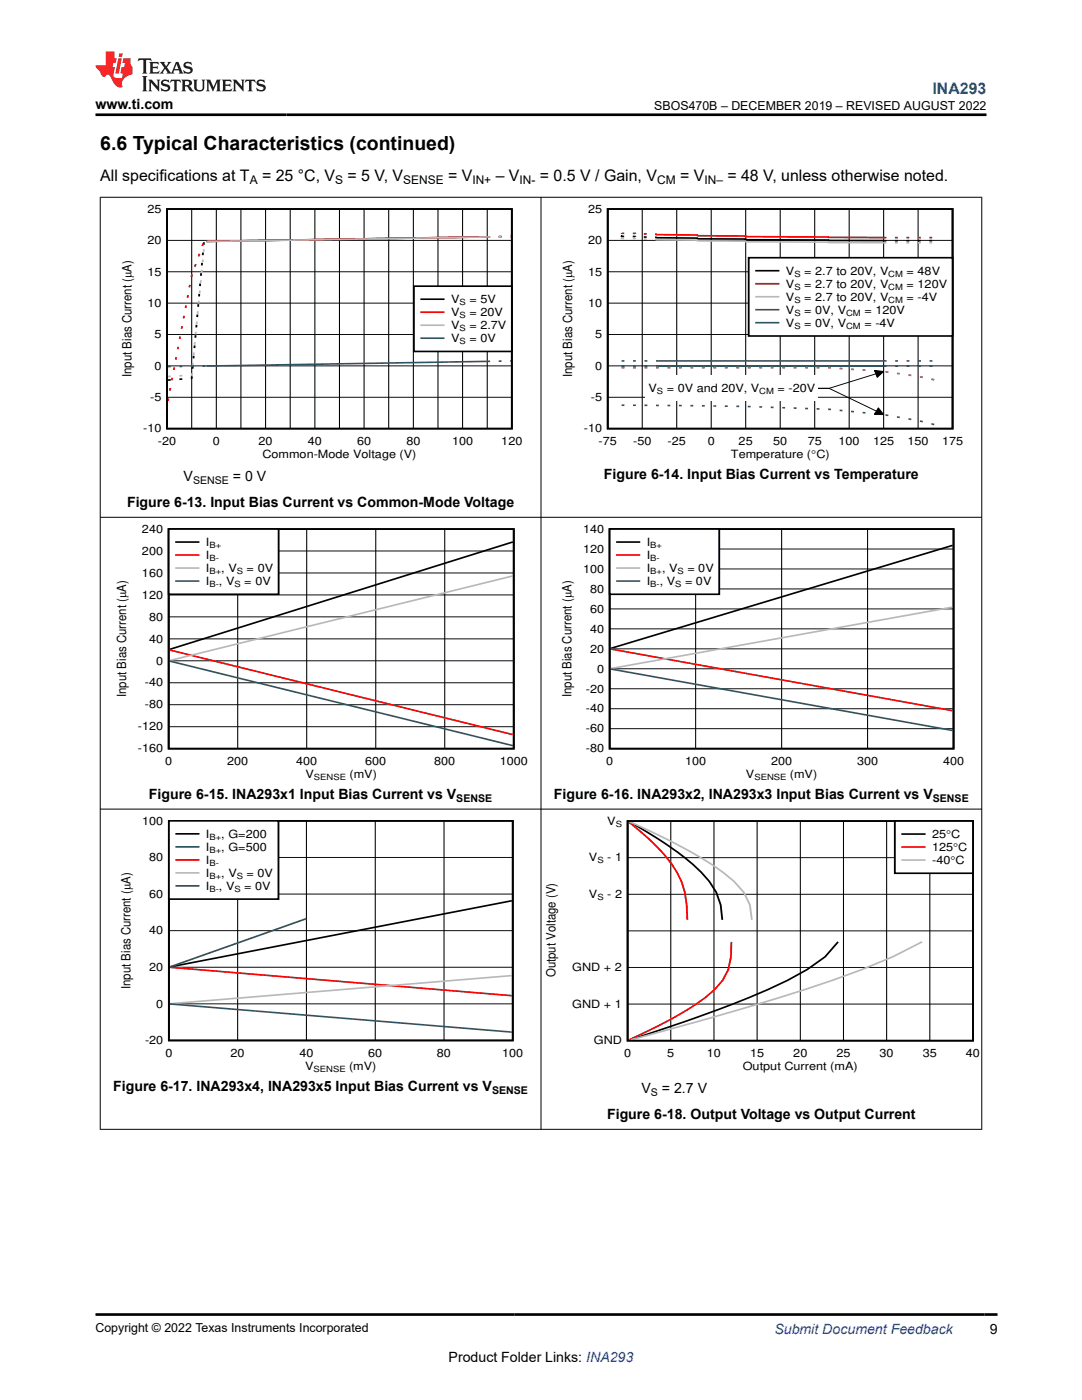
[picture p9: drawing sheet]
<svg xmlns="http://www.w3.org/2000/svg" width="216mm" height="279mm" viewBox="0 0 216 279" stroke-linecap="round" stroke-linejoin="round" font-family="sans-serif">
<g fill="none" stroke="#000" stroke-width=".35">
<path d="M33.3 41.7h68.8v43.8h-68.8zM39.8 58.6l-.1 .6M39.9 56.6v.5M40.1 54.5v.5M40.3 52.5v.5M40.5 50.4v.5M40.7 48.3l-.1 .6M97.8 47.3l-56.6 .9M100.1 47.2h-.6M101.8 47.2h.2M34.1 75.8l-.6 .1M36.4 75.6l-.6 .1"/>
<path d="M38.3 75.1v.4h-.2M38.5 73.1l-.1 .5M38.6 71v.5M38.8 69v.5M39 66.9v.5M39.2 64.8v.5M39.4 62.8l-.1 .5M39.6 60.7l-.1 .5"/>
</g>
<g fill="none" stroke="#000" stroke-width=".2">
<path d="M33.3 54.2h68.8M33.3 48h68.8M38.3 41.7v43.8M43.2 41.7v43.8M48.1 41.7v43.8M53 41.7v43.8M57.9 41.7v43.8M62.8 41.7v43.8M67.7 41.7v43.8M72.6 41.7v43.8M77.6 41.7v43.8M82.5 41.7v43.8"/>
<path d="M87.4 41.7v43.8M92.3 41.7v43.8M97.2 41.7v43.8M33.3 79.3h68.8M33.3 73h68.8M33.3 66.8h68.8M33.3 60.5h68.8"/>
</g>
<g fill="none" stroke="#f00" stroke-width=".35">
<path d="M37.5 58.9l-.1 .5M37.9 56.8l-.1 .5M38.3 54.8l-.1 .5M39.1 52.7l-.2 .5M39.8 50.6l-.2 .6M40.6 48.6l-.2 .5M97.8 47.3l-56.6 .9M100.1 47.2h-.6M101.8 47.2h.2M33.6 79.5l-.1 .5M34 77.4l-.1 .6M34.4 75.4l-.1 .5"/>
<path d="M34.8 73.3l-.1 .5M35.2 71.3l-.1 .5M35.5 69.2v.5M36 67.1l-.2 .6M36.3 65.1l-.1 .5M36.7 63l-.1 .5M37.1 61l-.1 .5"/>
</g>
<g fill="none" stroke="#b8b8b8" stroke-width=".35">
<path d="M39.9 58l-.1 .5M40.1 55.9l-.1 .5M40.3 53.9l-.1 .5M40.5 51.8l-.1 .5M40.7 49.7l-.1 .5M97.8 47.3l-56.6 .9M100.1 47.3h-.6M101.8 47.2h.2M34.1 75.1h-.6M36.4 75h-.6M38.3 74.5v.3l-.2 .1M38.5 72.4l-.1 .5"/>
<path d="M38.7 70.3l-.1 .6M38.9 68.3l-.1 .5M39.1 66.2l-.1 .5M39.3 64.2l-.1 .5M39.5 62.1l-.1 .5M39.7 60l-.1 .6"/>
</g>
<path d="M34.1 73.2h-.6M35.8 73.1h.6M38.7 73.1h-.6M40.9 73.1h-.5M97.8 72.1l-56.6 1M100.1 72.1h-.6M101.8 72h.2" fill="none" stroke="#295c75" stroke-width=".35"/>
<path d="M82.6 57.1h19.5v13h-19.5z" fill-rule="evenodd" fill="#fff"/>
<path d="M82.6 57.1h19.5v13h-19.5zM84.1 59.7h4.4M121.3 41.7h68.8v43.8h-68.8zM124 47.2h.5M126.3 47.2l.5 .1M128.5 47.3h.5M130.8 47.3l.1 .1M130.9 47.3v.1l8.3 .1v.2h9.6v.1l28.1 .2M178.6 48h.6M180.9 48h.5M183.7 48h-.5M185.4 48h.6" fill="none" stroke="#000" stroke-width=".35"/>
<path d="M124 46.5l.6 .1M126.3 46.6h.5M128.5 46.7h.5M130.8 46.7l.1 .1M130.9 46.7v.1l8.3 .1v.1l9.6 .1v.1l27.5 .2M176.3 47.4h.6M178.6 47.4h.6M180.9 47.4h.5M183.2 47.4h.5M185.4 47.4h.6M84.1 62.3h4.4" fill="none" stroke="#f00" stroke-width=".35"/>
<path d="M124 47.6h.5M126.3 47.6l.5 .1M128.5 47.7h.5M130.8 47.7l.1 .2M130.9 47.7v.2h8.3v.2h9.6v.2l28.1 .2M178.6 48.5h.6M180.9 48.5h.5M183.2 48.5h.5M185.4 48.5h.6M84.1 64.9h4.4" fill="none" stroke="#b8b8b8" stroke-width=".35"/>
<g fill="none" stroke="#295c75" stroke-width=".35">
<path d="M84.1 67.5h4.4M124 72h.6M126.3 72h.6M128.6 72h.6M130.9 72h.1M130.9 72h46M178.6 72h.6M180.9 72h.6M183.2 72h.6M185.5 72h.6M124 80.9h.6M126.3 80.9h.6"/>
<path d="M128.6 80.9h.6M130.9 80.9h.6M133.2 80.9h.6M135.5 80.9l.5 .1M137.8 81h.5M140.1 81h.5M142.3 81h.6M144.6 81.1h.6M146.9 81.1h.6M149.2 81.1l.6 .1M151.5 81.2h.6M153.8 81.3h.6"/>
<path d="M156.1 81.4h.6M158.4 81.4l.5 .1M160.7 81.5h.5M163 81.6h.5M165.2 81.7h.6M167.5 81.9h.6M169.8 82.1l.6 .1M172.1 82.3l.6 .1M174.4 82.6h.6M176.7 82.8l.6 .1M179 83.2l.5 .1M181.3 83.6l.5 .1"/>
<path d="M183.6 84l.5 .2M185.8 84.6l.6 .1"/>
</g>
<g fill="none" stroke="#000" stroke-width=".2">
<path d="M121.3 54.2h68.8M121.3 48h68.8M128.2 41.7v43.8M135 41.7v43.8M141.9 41.7v43.8M148.8 41.7v43.8M155.7 41.7v43.8M162.6 41.7v43.8M169.4 41.7v43.8M176.3 41.7v43.8M183.2 41.7v43.8M121.3 79.3h68.8"/>
<path d="M121.3 73h68.8M121.3 66.8h68.8M121.3 60.5h68.8M174.5 73.9l1.8 .2-1.3 1.2zM174.8 74.6l-9.4 2.9h-2.2h2.2l9.5 4.5M175.3 81.4l1 1.4-1.8-.1z"/>
</g>
<path d="M124 73.1h.6M126.3 73.1h.6M128.6 73.1h.6M130.9 73.1h.1M130.9 73.1h46M178.6 73.1h.6M180.9 73.1h.6M183.2 73.1h.6M185.5 73.1h.6" fill="none" stroke="#286b48" stroke-width=".35"/>
<g fill="none" stroke="#9d3939" stroke-width=".35">
<path d="M124 73.4h.6M126.3 73.4h.6M128.6 73.4h.6M130.9 73.4h.6M133.2 73.4h.6M135.5 73.4h.5M137.8 73.4h.5M140.1 73.4h.5M142.3 73.4h.6M144.6 73.4h.6M146.9 73.4h.6M149.2 73.4h.6"/>
<path d="M151.5 73.4h.6M153.8 73.4h.6M156.1 73.4h.6M158.4 73.4h.5M160.7 73.4h.5M163 73.4h.5M165.2 73.4h.6M167.5 73.5l.6 .1M169.8 73.7h.6M172.1 73.8l.6 .1M174.4 74h.6M176.7 74.2l.6 .1"/>
<path d="M179 74.5l.5 .1M181.3 74.8l.5 .1M183.6 75.2l.5 .1M185.8 75.7l.6 .1"/>
</g>
<path d="M174.5 73.9l1.8 .2-1.3 1.2zM175.3 81.4l1 1.4-1.8-.1z" fill="#000"/>
<g fill="#fff">
<path d="M128.8 74.9h34.4v5.2h-34.4z" fill-rule="evenodd"/>
<path d="M149.4 51.4h40.7v15.7h-40.7z" fill-rule="evenodd"/>
</g>
<path d="M149.4 51.4h40.7v15.7h-40.7zM150.9 54h4.4M33.7 105.6h68.8v43.8h-68.8zM102.3 108.2l-68.5 21.4" fill="none" stroke="#000" stroke-width=".35"/>
<path d="M150.9 56.6h4.4M33.8 129.7l68.5 16.9" fill="none" stroke="#f00" stroke-width=".35"/>
<path d="M150.9 59.2h4.4M102.3 114.9l-68.5 16.9" fill="none" stroke="#b8b8b8" stroke-width=".35"/>
<path d="M150.9 61.8h4.4M33.8 131.9l68.5 16.9" fill="none" stroke="#295c75" stroke-width=".35"/>
<path d="M150.9 64.4h4.4" fill="none" stroke="#286b48" stroke-width=".35"/>
<g fill="none" stroke="#000" stroke-width=".2">
<path d="M33.7 118.7h68.8M33.7 114.4h68.8M33.7 110h68.8M47.4 105.6v43.8M61.2 105.6v43.8M75 105.6v43.8M88.7 105.6v43.8M33.7 136.3h68.8M33.7 131.9h68.8M33.7 127.5h68.8M33.7 123.1h68.8M33.7 145h68.8"/>
<path d="M33.7 140.6h68.8"/>
</g>
<path d="M33.7 105.6h21.9v13h-21.9z" fill-rule="evenodd" fill="#fff"/>
<path d="M33.7 105.6h21.9v13h-21.9zM35.1 108.2h4.5M121.7 105.6h68.6v43.8h-68.6zM190.1 108.8l-68.3 20.6" fill="none" stroke="#000" stroke-width=".35"/>
<path d="M35.1 110.8h4.5M121.8 129.5l68.3 12.3" fill="none" stroke="#f00" stroke-width=".35"/>
<path d="M35.1 113.4h4.5M190.1 121.2l-68.3 12.2" fill="none" stroke="#b8b8b8" stroke-width=".35"/>
<path d="M35.1 116h4.5M121.8 133.5l68.3 12.3" fill="none" stroke="#295c75" stroke-width=".35"/>
<g fill="none" stroke="#000" stroke-width=".2">
<path d="M121.7 117.5h68.6M121.7 113.5h68.6M121.7 109.6h68.6M138.8 105.6v43.8M156 105.6v43.8M173.1 105.6v43.8M121.7 137.5h68.6M121.7 133.5h68.6M121.7 129.5h68.6M121.7 125.5h68.6M121.7 121.5h68.6M121.7 145.4h68.6"/>
<path d="M121.7 141.4h68.6"/>
</g>
<path d="M121.7 105.6h21.8v13h-21.8z" fill-rule="evenodd" fill="#fff"/>
<path d="M121.7 105.6h21.8v13h-21.8zM123.1 108.2h4.5M33.7 163.8h68.6v43.8h-68.6zM102.1 179.8l-68.2 13.2" fill="none" stroke="#000" stroke-width=".35"/>
<path d="M123.1 110.8h4.5M33.9 193l68.2 5.7" fill="none" stroke="#f00" stroke-width=".35"/>
<path d="M123.1 113.4h4.5M102.1 194.7l-68.2 5.6" fill="none" stroke="#b8b8b8" stroke-width=".35"/>
<path d="M123.1 116h4.5M33.9 200.4l68.2 5.6" fill="none" stroke="#295c75" stroke-width=".35"/>
<path d="M33.7 178.4h68.6M33.7 171.1h68.6M47.4 163.8v43.9M61.1 163.8v43.9M74.9 163.8v43.9M88.6 163.8v43.9M33.7 193h68.6M33.7 185.7h68.6M33.7 200.3h68.6" fill="none" stroke="#000" stroke-width=".2"/>
<path d="M61.1 183.3l-27.2 9.7" fill="none" stroke="#286b48" stroke-width=".35"/>
<path d="M33.7 163.8h21.9v15.6h-21.9z" fill-rule="evenodd" fill="#fff"/>
<path d="M33.7 163.8h21.9v15.6h-21.9zM35.2 166.4h4.4M125.2 163.9h68.9v43.8h-68.9zM125.5 164a80.2 80.2 0 0 1 12.8 8.5 15.8 15.8 0 0 1 5.5 8.1l.3 3M167.2 188l-2.6 3a62 62 0 0 1-15 8 415.2 415.2 0 0 1-23.9 8.5" fill="none" stroke="#000" stroke-width=".35"/>
<path d="M35.2 169h4.4" fill="none" stroke="#286b48" stroke-width=".35"/>
<path d="M35.2 171.6h4.4M125.4 164a50.1 50.1 0 0 1 8.7 8.5 15 15 0 0 1 2.9 8.1l.2 3M145.9 188v3a11 11 0 0 1-5.1 8 90.1 90.1 0 0 1-14.1 8l-1.1 .5" fill="none" stroke="#f00" stroke-width=".35"/>
<path d="M35.2 174.2h4.4M125.6 164a129.9 129.9 0 0 1 16.4 8.5l2.2 1.6 2.3 1.8 1.9 2.1 1.2 2.6 .4 3M184 188a133.3 133.3 0 0 1-23.4 9.5 861.8 861.8 0 0 1-34.7 10" fill="none" stroke="#b8b8b8" stroke-width=".35"/>
<path d="M35.2 176.8h4.4" fill="none" stroke="#295c75" stroke-width=".35"/>
<path d="M125.2 178.5h69M125.2 171.2h69M133.8 163.9v43.8M142.5 163.9v43.8M151.1 163.9v43.8M159.7 163.9v43.8M168.3 163.9v43.8M176.9 163.9v43.8M185.5 163.9v43.8M125.2 193.1h69M125.2 185.8h69M125.2 200.4h69" fill="none" stroke="#000" stroke-width=".2"/>
<path d="M178.6 163.9h15.5v10.4h-15.5z" fill-rule="evenodd" fill="#fff"/>
<path d="M178.6 163.9h15.5v10.4h-15.5zM180 166.5h4.5" fill="none" stroke="#000" stroke-width=".35"/>
<path d="M180 169h4.5" fill="none" stroke="#f00" stroke-width=".35"/>
<path d="M180 171.6h4.5" fill="none" stroke="#b8b8b8" stroke-width=".35"/>
<path d="M19.9 39.4h176.1M20 39.3v186.1M107.9 39.3v186.1M195.9 39.3v186.1M19.9 103.2h176.1M19.9 161.5h176.1M19.9 225.4h176.1" fill="none" stroke="#000" stroke-width=".2"/>
<path d="M27.7 11.6l-.2 .6 .5-.2h.6v.1v2.2l-.2 .4h1l-.2-.4v-2.2v-.1h.5l.5 .2-.1-.6zM29.8 12.4l.2 .3v1.6l-.2 .4h1.9l.1-.6a1.08 1.08 0 0 1-1.3 .2v-.7h.6l.4 .2v-.7l-.4 .2h-.6v-.5l.2-.2a1 1 0 0 1 1 .3l-.1-.5zM31.8 12.4l1 1.1-1 1.2h.9l-.2-.2 .4-.8 .5 .8-.2 .2h1.6l-.2-.2 .1-.5h1l.1 .5-.1 .2h.9l-.2-.4-.8-1.9h-.5l-1 2.1-.8-1.1 .9-1h-.8l.2 .2-.5 .6-.3-.6 .1-.2zM35.2 12.8l.4 1h-.8zM36.8 12.5a.65 .65 0 0 0-.2 .7 .65 .65 0 0 0 .6 .5l.7 .1 .1 .3a.79 .79 0 0 1-.7 .4 .79 .79 0 0 1-.7-.5l.1 .7 .2-.1a.93 .93 0 0 0 1.1 0 .93 .93 0 0 0 .4-.9 1.46 1.46 0 0 0-1.2-.6l-.1-.3a1.09 1.09 0 0 1 1.2 .2l-.2-.6-.1 .1-.6-.2zM28.4 15.2l.2 .4v2.2l-.2 .4h1l-.2-.4v-2.2l.2-.4zM29.6 15.9l.2 .4v1.5l-.2 .4h.8l-.3-.4v-1.3l1.7 1.8v-2l.2-.4h-.8l.2 .2 .1 1.1-1.2-1.3zM32.3 16a.65 .65 0 0 0-.2 .8 .65 .65 0 0 0 .7 .4l.6 .2 .1 .2a.79 .79 0 0 1-.7 .4 .79 .79 0 0 1-.7-.5l.1 .7 .2-.1a.93 .93 0 0 0 1.1 .1 .93 .93 0 0 0 .4-1 1.46 1.46 0 0 0-1.2-.5l-.1-.4a1.09 1.09 0 0 1 1.2 .2l-.2-.6-.1 .1-.6-.1zM34.1 15.9l-.1 .6a.63 .63 0 0 1 .7-.3l.1 1.6-.3 .4h1l-.2-.4v-1.6a.66 .66 0 0 1 .8 .3l-.1-.6zM36.2 15.9l.2 .4v1.5l-.2 .4h.9l-.2-.2v-.7h.5l.1 .2a.79 .79 0 0 0 1.2 .6l-1-.9a.61 .61 0 0 0 .6-.6 .61 .61 0 0 0-.5-.7zM36.9 16.2h.2a.47 .47 0 0 1 .5 .1 .47 .47 0 0 1 .1 .5l-.2 .1-.6 .1zM38.5 15.9l.2 .2a2.27 2.27 0 0 0 .4 2 1.04 1.04 0 0 0 1.7-.7v-1.3l.2-.2h-.8l.2 .4v1.1a.6 .6 0 0 1-.6 .6 .6 .6 0 0 1-.6-.6v-1.1l.3-.4zM41.1 15.9l.2 .4v1.5l-.2 .4h.7l-.2-.4v-1.4l.9 1.9 .8-1.9v1.4l-.2 .4h1l-.3-.4v-1.5l.3-.4h-.8l-.7 1.5-.7-1.5zM44.3 15.9l.2 .4v1.5l-.2 .4h1.9l.1-.6a1.09 1.09 0 0 1-1.3 .2v-.7h.6l.4 .2v-.6l-.4 .2h-.6v-.6l.2-.1a1.01 1.01 0 0 1 1 .3l-.1-.6zM46.4 15.9l.3 .4v1.5l-.3 .4h.8l-.2-.4v-1.3l1.6 1.8v-2l.2-.4h-.7l.2 .2v1.1l-1.2-1.3zM49 15.9l-.1 .6a.63 .63 0 0 1 .8-.3v1.6l-.3 .4h1l-.2-.4v-1.6a.66 .66 0 0 1 .8 .3l-.1-.6zM51.4 16a.65 .65 0 0 0-.2 .8 .65 .65 0 0 0 .6 .4l.6 .2 .2 .2a.79 .79 0 0 1-.8 .4 .79 .79 0 0 1-.6-.5l.1 .7 .2-.1a.93 .93 0 0 0 1 .1 .93 .93 0 0 0 .5-1 1.46 1.46 0 0 0-1.3-.5l-.1-.4a1.09 1.09 0 0 1 1.3 .2l-.2-.6-.2 .1-.5-.1z" fill="#231f20"/>
<path d="M21.1 10.3v2.7h-2.1l.1 .4 .9 1a.95 .95 0 0 0 .9 .9 .59 .59 0 0 1 .6-.4 .59 .59 0 0 1 .5 .3l.4 .8a1.59 1.59 0 0 0 2.1 1.4 1.61 1.61 0 0 1 1-2.3l1-.3-.1-1.5a1.59 1.59 0 0 1-.4-1.7h-1.4l-.2 .9h.5l-.1 .9h-.5l-.2 .9v.3l.4 .1-.2 .9h-.6a.73 .73 0 0 1-1.1-.7l.3-1.5h-.5l.2-.9h.5l.2-.9h-.5v-1.3zM23.6 11.6l-.6 3.1h.7l.6-3.1zM23.8 10.7l-.1 .6h.7l.1-.6z" fill="#ed1c24"/>
<path d="M19 22.9h177.8M19 262.3h180" fill="none" stroke="#000" stroke-width=".53"/>
<text font-size="3.9" x="20" y="29.9">6.6 Typical Characteristics (continued)</text>
<text font-size="3.2" fill="#00f" x="186.1" y="18.7">INA293</text>
<g font-size="3.2">
<text x="20" y="36.1">All specifications at T</text>
<text x="52.3" y="36.1">= 25 °C, V</text>
<text x="69.4" y="36.1">= 5 V, V</text>
<text x="89.4" y="36.1">= V</text>
<text x="98.9" y="36.1">– V</text>
<text x="107.7" y="36.1">= 0.5 V / Gain, V</text>
<text x="135.7" y="36.1">= V</text>
<text x="145.1" y="36.1">= 48 V, unless otherwise noted.</text>
</g>
<g font-size="2.8">
<text x="19" y="21.8">www.ti.com</text>
<text x="120.5" y="95.6">Figure 6-14. Input Bias Current vs Temperature</text>
<text x="25.3" y="101.2">Figure 6-13. Input Bias Current vs Common-Mode Voltage</text>
<text x="36.6" y="96">V</text>
<text x="46.5" y="96">= 0 V</text>
<text x="29.7" y="159.5">Figure 6-15. INA293x1 Input Bias Current vs V</text>
<text x="110.5" y="159.5">Figure 6-16. INA293x2, INA293x3 Input Bias Current vs V</text>
<text x="22.6" y="217.7">Figure 6-17. INA293x4, INA293x5 Input Bias Current vs V</text>
<text x="128" y="218.2">V</text>
<text x="132.1" y="218.2">= 2.7 V</text>
<text x="121.1" y="223.4">Figure 6-18. Output Voltage vs Output Current</text>
<text x="197.5" y="266.1">9</text>
<text x="89.5" y="271.7">Product Folder Links: INA293</text>
</g>
<text font-size="2.8" fill="#00f" x="154.5" y="266.2">Submit Document Feedback</text>
<g font-size="2.5">
<text x="130.6" y="21.9">SBOS470B – DECEMBER 2019 – REVISED AUGUST 2022</text>
<text x="26.2" y="75.3" transform="rotate(-90 26.2 75.3)">Input Bias Current (PA)</text>
<text x="114.2" y="75.3" transform="rotate(-90 114.2 75.3)">Input Bias Current (PA)</text>
<text x="25.2" y="139.1" transform="rotate(-90 25.2 139.1)">Input Bias Current (PA)</text>
<text x="114" y="139.1" transform="rotate(-90 114 139.1)">Input Bias Current (PA)</text>
<text x="26.1" y="197.4" transform="rotate(-90 26.1 197.4)">Input Bias Current (PA)</text>
<text x="110.8" y="195" transform="rotate(-90 110.8 195)">Output Voltage (V)</text>
<text x="19" y="265.9">Copyright © 2022 Texas Instruments Incorporated</text>
</g>
<g font-size="2.4">
<text x="49.8" y="36.7">A</text>
<text x="66.9" y="36.7">S</text>
<text x="80.4" y="36.7">SENSE</text>
<text x="94.3" y="36.7">IN+</text>
<text x="103.7" y="36.7">IN-</text>
<text x="131.1" y="36.7">CM</text>
<text x="140.6" y="36.7">IN–</text>
</g>
<g font-size="2.3">
<text x="29.4" y="42.5">25</text>
<text x="117.4" y="42.5">25</text>
<text x="29.4" y="48.7">20</text>
<text x="117.4" y="48.7">20</text>
<text x="29.4" y="55">15</text>
<text x="117.4" y="55">15</text>
<text x="156.8" y="54.8">V</text>
<text x="156.8" y="57.4">V</text>
<text x="160.5" y="54.8">= 2.7 to 20V, V</text>
<text x="160.5" y="57.4">= 2.7 to 20V, V</text>
<text x="180.9" y="54.8">= 48V</text>
<text x="180.9" y="57.4">= 120V</text>
<text x="29.4" y="61.2">10</text>
<text x="90" y="60.5">V</text>
<text x="90" y="63.1">V</text>
<text x="90" y="65.7">V</text>
<text x="93.7" y="60.5">= 5V</text>
<text x="93.7" y="63.1">= 20V</text>
<text x="93.7" y="65.7">= 2.7V</text>
<text x="117.4" y="61.2">10</text>
<text x="156.8" y="60">V</text>
<text x="156.8" y="62.6">V</text>
<text x="156.8" y="65.2">V</text>
<text x="160.5" y="60">= 2.7 to 20V, V</text>
<text x="160.5" y="62.6">= 0V, V</text>
<text x="160.5" y="65.2">= 0V, V</text>
<text x="172.5" y="62.6">= 120V</text>
<text x="172.5" y="65.2">= -4V</text>
<text x="180.9" y="60">= -4V</text>
<text x="30.8" y="67.5">5</text>
<text x="90" y="68.3">V</text>
<text x="93.7" y="68.3">= 0V</text>
<text x="118.8" y="67.5">5</text>
<text x="30.8" y="73.8">0</text>
<text x="118.8" y="73.8">0</text>
<text x="30" y="80">-5</text>
<text x="117.9" y="80">-5</text>
<text x="129.4" y="78.3">V</text>
<text x="133" y="78.3">= 0V and 20V, V</text>
<text x="155.1" y="78.3">= -20V</text>
<text x="28.6" y="86.3">-10</text>
<text x="31.5" y="88.9">-20</text>
<text x="42.5" y="88.9">0</text>
<text x="51.6" y="88.9">20</text>
<text x="61.4" y="88.9">40</text>
<text x="71.2" y="88.9">60</text>
<text x="81.1" y="88.9">80</text>
<text x="90.2" y="88.9">100</text>
<text x="100" y="88.9">120</text>
<text x="116.5" y="86.3">-10</text>
<text x="119.5" y="88.9">-75</text>
<text x="126.3" y="88.9">-50</text>
<text x="133.2" y="88.9">-25</text>
<text x="141.2" y="88.9">0</text>
<text x="147.4" y="88.9">25</text>
<text x="154.3" y="88.9">50</text>
<text x="161.2" y="88.9">75</text>
<text x="167.3" y="88.9">100</text>
<text x="174.2" y="88.9">125</text>
<text x="181.1" y="88.9">150</text>
<text x="188" y="88.9">175</text>
<text x="52.3" y="91.5">Common-Mode Voltage (V)</text>
<text x="145.8" y="91.5">Temperature (qC)</text>
<text x="28.3" y="106.3">240</text>
<text x="116.3" y="106.3">140</text>
<text x="28.3" y="110.7">200</text>
<text x="41.1" y="109">I</text>
<text x="41.1" y="111.6">I</text>
<text x="116.3" y="110.3">120</text>
<text x="129.1" y="109">I</text>
<text x="129.1" y="111.6">I</text>
<text x="28.3" y="119.5">120</text>
<text x="28.3" y="115.1">160</text>
<text x="41.1" y="114.2">I</text>
<text x="41.1" y="116.8">I</text>
<text x="43.7" y="116.8">, V</text>
<text x="44.2" y="114.2">, V</text>
<text x="48.7" y="116.8">= 0V</text>
<text x="49.2" y="114.2">= 0V</text>
<text x="116.3" y="114.3">100</text>
<text x="117.7" y="118.3">80</text>
<text x="129.1" y="114.2">I</text>
<text x="129.1" y="116.8">I</text>
<text x="131.6" y="116.8">, V</text>
<text x="132.1" y="114.2">, V</text>
<text x="136.7" y="116.8">= 0V</text>
<text x="137.2" y="114.2">= 0V</text>
<text x="29.7" y="123.9">80</text>
<text x="117.7" y="122.3">60</text>
<text x="29.7" y="128.2">40</text>
<text x="117.7" y="130.2">20</text>
<text x="117.7" y="126.3">40</text>
<text x="28.9" y="137">-40</text>
<text x="31.1" y="132.6">0</text>
<text x="119.1" y="134.2">0</text>
<text x="28.9" y="141.4">-80</text>
<text x="116.9" y="142.2">-40</text>
<text x="116.9" y="138.2">-20</text>
<text x="27.5" y="145.8">-120</text>
<text x="116.9" y="146.2">-60</text>
<text x="27.5" y="150.2">-160</text>
<text x="33" y="152.7">0</text>
<text x="45.3" y="152.7">200</text>
<text x="59.1" y="152.7">400</text>
<text x="60.9" y="155.4">V</text>
<text x="69.7" y="155.4">(mV)</text>
<text x="72.9" y="152.7">600</text>
<text x="86.6" y="152.7">800</text>
<text x="99.7" y="152.7">1000</text>
<text x="116.9" y="150.2">-80</text>
<text x="121" y="152.7">0</text>
<text x="136.7" y="152.7">100</text>
<text x="148.8" y="155.4">V</text>
<text x="153.9" y="152.7">200</text>
<text x="157.6" y="155.4">(mV)</text>
<text x="171" y="152.7">300</text>
<text x="188.2" y="152.7">400</text>
<text x="28.4" y="164.6">100</text>
<text x="41.1" y="167.2">I</text>
<text x="44.2" y="167.2">, G=200</text>
<text x="121.2" y="164.6">V</text>
<text x="186" y="167.3">25qC</text>
<text x="29.8" y="171.9">80</text>
<text x="41.1" y="169.8">I</text>
<text x="41.1" y="172.4">I</text>
<text x="44.2" y="169.8">, G=500</text>
<text x="117.5" y="171.9">V</text>
<text x="121.2" y="171.9">- 1</text>
<text x="186" y="169.9">125qC</text>
<text x="186" y="172.5">-40qC</text>
<text x="29.8" y="179.2">60</text>
<text x="41.1" y="175">I</text>
<text x="41.1" y="177.6">I</text>
<text x="43.7" y="177.6">, V</text>
<text x="44.2" y="175">, V</text>
<text x="48.7" y="177.6">= 0V</text>
<text x="49.2" y="175">= 0V</text>
<text x="117.5" y="179.2">V</text>
<text x="121.2" y="179.2">- 2</text>
<text x="29.8" y="186.5">40</text>
<text x="29.8" y="193.8">20</text>
<text x="114.2" y="193.8">GND + 2</text>
<text x="31.2" y="201.1">0</text>
<text x="114.2" y="201.1">GND + 1</text>
<text x="28.9" y="208.4">-20</text>
<text x="118.5" y="208.4">GND</text>
<text x="33" y="211">0</text>
<text x="46" y="211">20</text>
<text x="59.8" y="211">40</text>
<text x="60.9" y="213.6">V</text>
<text x="69.7" y="213.6">(mV)</text>
<text x="73.5" y="211">60</text>
<text x="87.2" y="211">80</text>
<text x="100.2" y="211">100</text>
<text x="124.5" y="211">0</text>
<text x="133.2" y="211">5</text>
<text x="141.1" y="211">10</text>
<text x="148.2" y="213.6">Output Current (mA)</text>
<text x="149.7" y="211">15</text>
<text x="158.3" y="211">20</text>
<text x="166.9" y="211">25</text>
<text x="175.5" y="211">30</text>
<text x="184.1" y="211">35</text>
<text x="192.7" y="211">40</text>
</g>
<g font-size="2.1">
<text x="38.5" y="96.6">SENSE</text>
<text x="91" y="160">SENSE</text>
<text x="186.1" y="160">SENSE</text>
<text x="98.2" y="218.3">SENSE</text>
<text x="129.9" y="218.7">S</text>
</g>
<g font-size="1.7">
<text x="158.5" y="55.2">S</text>
<text x="158.5" y="57.8">S</text>
<text x="177.3" y="55.2">CM</text>
<text x="177.3" y="57.8">CM</text>
<text x="91.7" y="60.9">S</text>
<text x="91.7" y="63.5">S</text>
<text x="158.5" y="60.4">S</text>
<text x="158.5" y="63">S</text>
<text x="158.5" y="65.6">S</text>
<text x="168.8" y="63">CM</text>
<text x="168.8" y="65.6">CM</text>
<text x="177.3" y="60.4">CM</text>
<text x="91.7" y="66.1">S</text>
<text x="91.7" y="68.7">S</text>
<text x="131.1" y="78.7">S</text>
<text x="151.5" y="78.7">CM</text>
<text x="41.8" y="109.4">B+</text>
<text x="41.8" y="112">B-</text>
<text x="129.8" y="109.4">B+</text>
<text x="129.8" y="112">B-</text>
<text x="41.8" y="114.6">B+</text>
<text x="41.8" y="117.2">B-</text>
<text x="46.8" y="117.2">S</text>
<text x="47.3" y="114.6">S</text>
<text x="129.8" y="114.6">B+</text>
<text x="129.8" y="117.2">B-</text>
<text x="134.7" y="117.2">S</text>
<text x="135.2" y="114.6">S</text>
<text x="62.6" y="155.7">SENSE</text>
<text x="150.5" y="155.7">SENSE</text>
<text x="41.8" y="167.6">B+</text>
<text x="122.9" y="165">S</text>
<text x="41.8" y="170.2">B+</text>
<text x="41.8" y="172.8">B-</text>
<text x="119.2" y="172.3">S</text>
<text x="41.8" y="175.4">B+</text>
<text x="41.8" y="178">B-</text>
<text x="46.8" y="178">S</text>
<text x="47.2" y="175.4">S</text>
<text x="119.2" y="179.6">S</text>
<text x="62.6" y="214">SENSE</text>
</g>
</svg>
